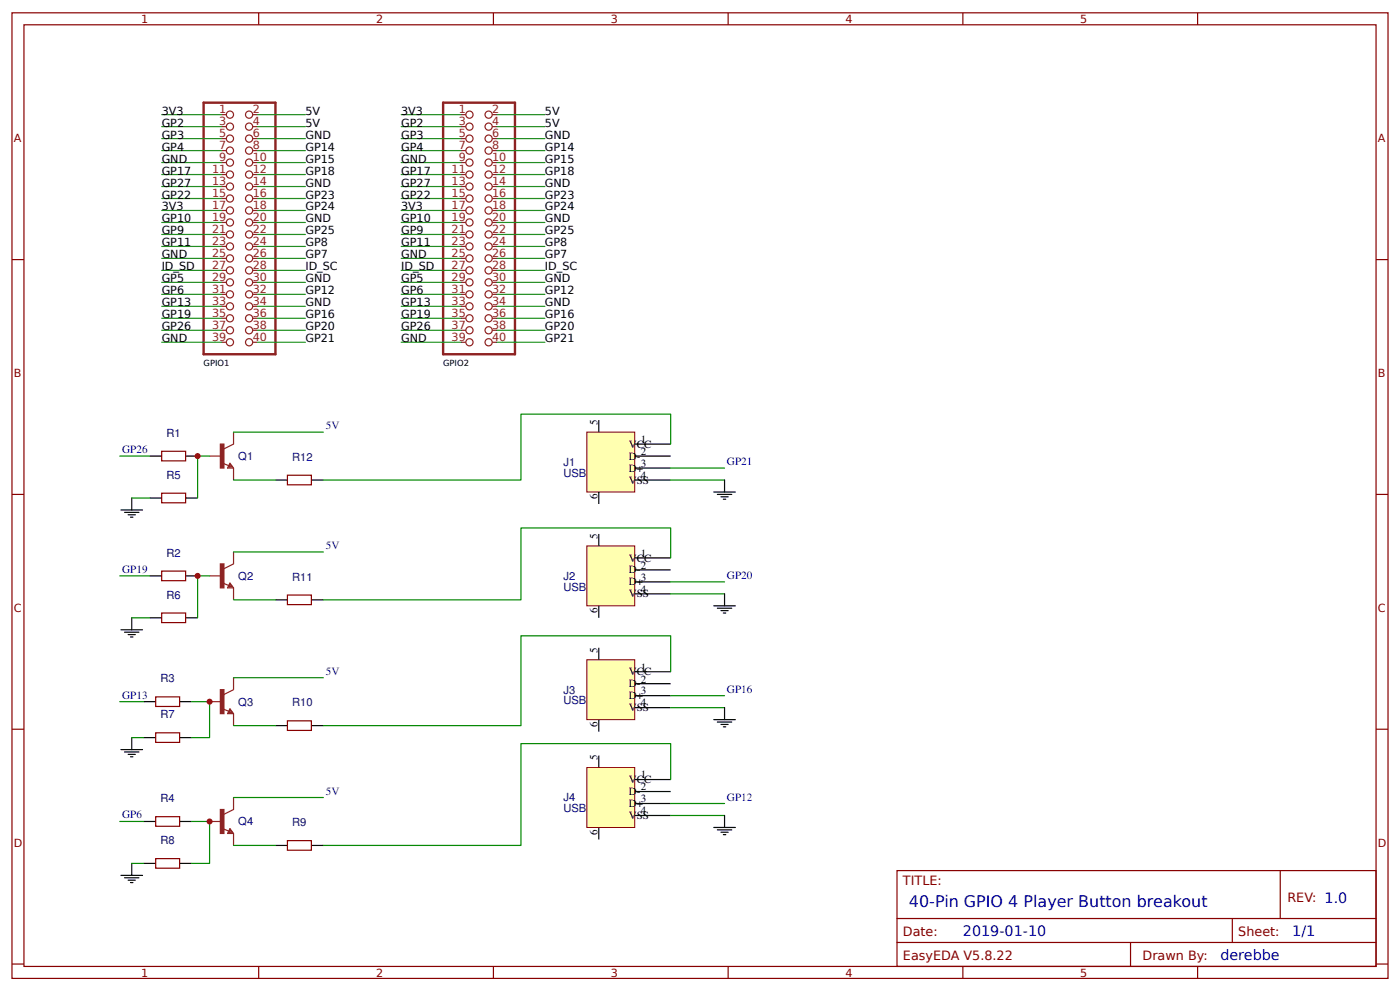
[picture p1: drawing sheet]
<svg xmlns="http://www.w3.org/2000/svg" width="309mm" height="219mm" viewBox="0 0 309 219" stroke-linecap="round" stroke-linejoin="round" font-family="sans-serif">
<g fill="none" stroke="#800" stroke-width=".26">
<path d="M2.6 2.8h304.1v213.3h-304.1zM5.3 5.5h298.7v207.9h-298.7zM57.1 2.8v2.7M109 2.8v2.7M160.9 2.8v2.7M212.7 2.8v2.7M264.6 2.8v2.7M2.6 57.3h2.7M304 57.3h2.7M35.7 99.7h5.3v2.1h-5.3zM2.6 109.2h2.7M35.7 108.9h5.3v2.1h-5.3z"/>
<path d="M63.5 105h5.3v2.1h-5.3zM304 109.2h2.7M35.7 126.1h5.3v2.1h-5.3zM35.7 135.4h5.3v2.1h-5.3zM63.5 131.4h5.3v2.1h-5.3zM34.4 153.9h5.3v2.1h-5.3zM63.5 159.2h5.3v2.1h-5.3zM2.6 161.1h2.7M34.4 161.8h5.3v2.2h-5.3zM304 161.1h2.7M34.4 180.4h5.3v2.1h-5.3zM34.4 189.6h5.3v2.1h-5.3z"/>
<path d="M63.5 185.7h5.3v2.1h-5.3zM198.2 192.3h105.8v21.1h-105.8zM282.8 192.3v10.6M2.6 212.9h2.7M57.1 213.4v2.7M109 213.4v2.7M160.9 213.4v2.7M198.2 202.9h105.8M198.2 208.1h105.8M212.7 213.4v2.7M249.8 208.1v5.3M264.6 213.4v2.7"/>
<path d="M272.3 202.9v5.2M304 212.9h2.7"/>
</g>
<g fill="none" stroke="#8d2323" stroke-width=".26">
<path d="M51.6 95.4v2.7l-2.1 1M46.3 100.7h2.6M49.2 102.3l1.3 .5M50.8 102.3l.8 1.1h-1.3zM50.8 102.6l.5 .5h-.8zM50.8 102.8v.3M51.6 103.4v2.6M46.3 127.2h2.6M49.2 128.8l1.3 .5M50.8 129.3v.3M50.8 128.8l.8 1h-1.3zM50.8 129l.5 .6h-.8z"/>
<path d="M51.6 121.9v2.6l-2.1 1.1M51.6 129.8v2.7M46.3 155h2.6M49.2 156.6l1.3 .5M50.8 157.1v.2M50.8 156.6l.8 1h-1.3zM50.8 156.8l.5 .5h-.8zM51.6 149.7v2.6l-2.1 1.1M51.6 157.6v2.7M51.6 176.1v2.7l-2.1 1M46.3 181.4h2.6M49.2 183l1.3 .5"/>
<path d="M50.8 183.5v.3M50.8 183l.8 1.1h-1.3zM50.8 183.3l.5 .5h-.8zM51.6 184.1v2.6"/>
</g>
<g fill="#8d2323" stroke="#8d2323" stroke-width=".26">
<path d="M48.7 98.1h.8v5.3h-.8z"/>
<path d="M48.7 124.5h.8v5.3h-.8z"/>
<path d="M48.7 152.3h.8v5.3h-.8z"/>
<path d="M48.7 178.8h.8v5.3h-.8z"/>
</g>
<g fill="none" stroke="#000" stroke-width=".26">
<path d="M26.7 112.6h4.8M27.5 113.2h3.2M28.3 113.7h1.6M28.8 114.2h.6M29.1 110v2.6M33.1 100.7h2.6M33.1 110h2.6M41 100.7h2.7M41 110h2.7M60.9 106h2.6M68.8 106h2.6M26.7 139.1h4.8"/>
<path d="M27.5 139.6h3.2M29.1 136.4v2.7M33.1 127.2h2.6M33.1 136.4h2.6M41 127.2h2.7M41 136.4h2.7M60.9 132.5h2.6M68.8 132.5h2.6M28.3 140.1h1.6M28.8 140.7h.6M31.7 155h2.7M39.7 155h2.6"/>
<path d="M26.7 165.5h4.8M27.5 166.1h3.2M28.3 166.6h1.6M28.8 167.1h.6M29.1 162.9v2.6M31.7 162.9h2.7M39.7 162.9h2.6M60.9 160.3h2.6M68.8 160.3h2.6M26.7 193.3h4.8M27.5 193.9h3.2M28.3 194.4h1.6"/>
<path d="M28.8 194.9h.6M29.1 190.7v2.6M31.7 181.4h2.7M31.7 190.7h2.7M39.7 181.4h2.6M39.7 190.7h2.6M60.9 186.7h2.6M68.8 186.7h2.6"/>
</g>
<g fill="none" stroke="#080" stroke-width=".26">
<path d="M26.5 100.7h6.6M29.1 110h4M46.3 100.7h-2.6v9.3M51.6 106h9.3M26.5 127.2h6.6M29.1 136.4h4M46.3 127.2h-2.6v9.2M51.6 132.5h9.3M26.5 155h5.2M42.3 155h4v7.9h-4M29.1 162.9h2.6M51.6 160.3h9.3"/>
<path d="M26.5 181.4h5.2M29.1 190.7h2.6M42.3 181.4h4v9.3h-4M51.6 186.7h9.3"/>
</g>
<path d="M129.6 95.4h10.6v13.3h-10.6z" fill="#ffffb0" stroke="#800000" stroke-width=".22"/>
<path d="M132.3 92.8v2.6M140.2 98.1h8M132.3 108.7v2.6M140.2 100.7h8M140.2 103.4h8M140.2 106h8" fill="none" stroke="#000" stroke-width=".26"/>
<path d="M129.6 120.6h10.6v13.2h-10.6z" fill="#ffffb0" stroke="#800000" stroke-width=".22"/>
<path d="M132.3 117.9v2.7M132.3 133.8v2.6M140.2 123.2h8M140.2 125.9h8M140.2 128.5h8M140.2 131.2h8" fill="none" stroke="#000" stroke-width=".26"/>
<path d="M129.6 145.7h10.6v13.2h-10.6z" fill="#ffffb0" stroke="#800000" stroke-width=".22"/>
<path d="M132.3 143.1v2.6M132.3 158.9v2.7M140.2 148.4h8M140.2 151h8M140.2 153.6h8M140.2 156.3h8" fill="none" stroke="#000" stroke-width=".26"/>
<path d="M129.6 169.5h10.6v13.2h-10.6z" fill="#ffffb0" stroke="#800000" stroke-width=".22"/>
<g fill="none" stroke="#000" stroke-width=".26">
<path d="M157.7 108.7h4.8M158.5 109.2h3.2M159.3 109.7h1.6M159.8 110.3h.5M160.1 106v2.7M157.7 133.8h4.8M158.5 134.3h3.2M159.3 134.9h1.6M159.8 135.4h.5M160.1 131.2v2.6M157.7 158.9h4.8M158.5 159.5h3.2"/>
<path d="M159.3 160h1.6M160.1 156.3v2.6M132.3 166.9v2.6M140.2 172.2h8M140.2 174.8h8M140.2 177.5h8M159.8 160.5h.5M132.3 182.7v2.7M140.2 180.1h8M157.7 182.7h4.8M158.5 183.3h3.2M159.3 183.8h1.6"/>
<path d="M159.8 184.3h.5M160.1 180.1v2.6"/>
</g>
<g fill="none" stroke="#080" stroke-width=".26">
<path d="M51.6 95.4h19.8M148.2 98.1v-6.6h-33.1v14.5h-43.7M148.2 106h11.9M148.2 103.4h11.9M51.6 121.9h19.8M148.2 123.2v-6.6h-33.1v15.9h-43.7M148.2 131.2h11.9M148.2 128.5h11.9M51.6 149.7h19.8M148.2 148.4v-8h-33.1v19.9h-43.7M148.2 156.3h11.9M148.2 153.6h11.9"/>
<path d="M51.6 176.1h19.8M148.2 172.2v-8h-33.1v22.5h-43.7M148.2 177.5h11.9M148.2 180.1h11.9"/>
</g>
<path d="M45 22.7h15.9v55.5h-15.9zM97.9 22.7h15.9v55.5h-15.9z" fill="none" stroke="#8d2323" stroke-width=".53"/>
<g fill="none" stroke="#8d2323" stroke-width=".26">
<path d="M48.9 25.3h1.1M48.9 28h1.1M48.9 30.6h1.1M48.9 33.3h1.1M48.9 35.9h1.1M48.9 38.5h1.1M55.8 25.3h1.1M55.8 28h1.1M55.8 30.6h1.1M55.8 33.3h1.1M55.8 35.9h1.1M55.8 38.5h1.1"/>
<path d="M101.9 25.3h1M101.9 28h1M101.9 30.6h1M101.9 33.3h1M101.9 35.9h1M101.9 38.5h1M108.7 25.3h1.1M108.7 28h1.1M108.7 30.6h1.1M108.7 33.3h1.1M108.7 35.9h1.1M108.7 38.5h1.1"/>
<path d="M48.9 41.2h1.1M48.9 43.8h1.1M48.9 46.5h1.1M48.9 49.1h1.1M48.9 51.8h1.1M48.9 54.4h1.1M48.9 57.1h1.1M48.9 59.7h1.1M55.8 41.2h1.1M55.8 43.8h1.1M55.8 46.5h1.1M55.8 49.1h1.1"/>
<path d="M55.8 51.8h1.1M55.8 54.4h1.1M55.8 57.1h1.1M55.8 59.7h1.1M101.9 41.2h1M101.9 43.8h1M101.9 46.5h1M101.9 49.1h1M101.9 51.8h1M101.9 54.4h1M101.9 57.1h1M101.9 59.7h1"/>
<path d="M108.7 41.2h1.1M108.7 43.8h1.1M108.7 46.5h1.1M108.7 49.1h1.1M108.7 51.8h1.1M108.7 54.4h1.1M108.7 57.1h1.1M108.7 59.7h1.1M48.9 62.4h1.1M48.9 65h1.1M48.9 67.7h1.1M48.9 70.3h1.1"/>
<path d="M48.9 72.9h1.1M48.9 75.6h1.1M55.8 62.4h1.1M55.8 65h1.1M55.8 67.7h1.1M55.8 70.3h1.1M55.8 72.9h1.1M55.8 75.6h1.1M101.9 62.4h1M101.9 65h1M101.9 67.7h1M101.9 70.3h1"/>
<path d="M101.9 72.9h1M101.9 75.6h1M108.7 62.4h1.1M108.7 65h1.1M108.7 67.7h1.1M108.7 70.3h1.1M108.7 72.9h1.1M108.7 75.6h1.1"/>
<circle cx="50.8" cy="30.6" r=".79"/>
<circle cx="50.8" cy="38.5" r=".79"/>
<circle cx="50.8" cy="33.3" r=".79"/>
<circle cx="50.8" cy="28" r=".79"/>
<circle cx="50.8" cy="25.3" r=".79"/>
<circle cx="50.8" cy="35.9" r=".79"/>
<circle cx="55" cy="38.5" r=".79"/>
<circle cx="55" cy="33.3" r=".79"/>
<circle cx="55" cy="28" r=".79"/>
<circle cx="55" cy="30.6" r=".79"/>
<circle cx="55" cy="35.9" r=".79"/>
<circle cx="55" cy="25.3" r=".79"/>
<circle cx="103.7" cy="30.6" r=".79"/>
<circle cx="103.7" cy="38.5" r=".79"/>
<circle cx="103.7" cy="28" r=".79"/>
<circle cx="103.7" cy="33.3" r=".79"/>
<circle cx="103.7" cy="25.3" r=".79"/>
<circle cx="103.7" cy="35.9" r=".79"/>
<circle cx="107.9" cy="30.6" r=".79"/>
<circle cx="107.9" cy="38.5" r=".79"/>
<circle cx="107.9" cy="33.3" r=".79"/>
<circle cx="107.9" cy="25.3" r=".79"/>
<circle cx="107.9" cy="28" r=".79"/>
<circle cx="107.9" cy="35.9" r=".79"/>
<circle cx="50.8" cy="43.8" r=".79"/>
<circle cx="50.8" cy="41.2" r=".79"/>
<circle cx="50.8" cy="54.4" r=".79"/>
<circle cx="50.8" cy="59.7" r=".79"/>
<circle cx="50.8" cy="57.1" r=".79"/>
<circle cx="50.8" cy="51.8" r=".79"/>
<circle cx="50.8" cy="49.1" r=".79"/>
<circle cx="50.8" cy="46.5" r=".79"/>
<circle cx="55" cy="41.2" r=".79"/>
<circle cx="55" cy="43.8" r=".79"/>
<circle cx="55" cy="49.1" r=".79"/>
<circle cx="55" cy="51.8" r=".79"/>
<circle cx="55" cy="46.5" r=".79"/>
<circle cx="55" cy="54.4" r=".79"/>
<circle cx="55" cy="57.1" r=".79"/>
<circle cx="55" cy="59.7" r=".79"/>
<circle cx="103.7" cy="41.2" r=".79"/>
<circle cx="103.7" cy="43.8" r=".79"/>
<circle cx="103.7" cy="59.7" r=".79"/>
<circle cx="103.7" cy="57.1" r=".79"/>
<circle cx="103.7" cy="51.8" r=".79"/>
<circle cx="103.7" cy="46.5" r=".79"/>
<circle cx="103.7" cy="54.4" r=".79"/>
<circle cx="103.7" cy="49.1" r=".79"/>
<circle cx="107.9" cy="43.8" r=".79"/>
<circle cx="107.9" cy="41.2" r=".79"/>
<circle cx="107.9" cy="51.8" r=".79"/>
<circle cx="107.9" cy="59.7" r=".79"/>
<circle cx="107.9" cy="54.4" r=".79"/>
<circle cx="107.9" cy="46.5" r=".79"/>
<circle cx="107.9" cy="49.1" r=".79"/>
<circle cx="107.9" cy="57.1" r=".79"/>
<circle cx="50.8" cy="67.7" r=".79"/>
<circle cx="50.8" cy="62.4" r=".79"/>
<circle cx="50.8" cy="75.6" r=".79"/>
<circle cx="50.8" cy="65" r=".79"/>
<circle cx="50.8" cy="72.9" r=".79"/>
<circle cx="50.8" cy="70.3" r=".79"/>
<circle cx="55" cy="75.6" r=".79"/>
<circle cx="55" cy="65" r=".79"/>
<circle cx="55" cy="62.4" r=".79"/>
<circle cx="55" cy="67.7" r=".79"/>
<circle cx="55" cy="70.3" r=".79"/>
<circle cx="55" cy="72.9" r=".79"/>
<circle cx="103.7" cy="67.7" r=".79"/>
<circle cx="103.7" cy="70.3" r=".79"/>
<circle cx="103.7" cy="75.6" r=".79"/>
<circle cx="103.7" cy="65" r=".79"/>
<circle cx="103.7" cy="72.9" r=".79"/>
<circle cx="103.7" cy="62.4" r=".79"/>
<circle cx="107.9" cy="72.9" r=".79"/>
<circle cx="107.9" cy="67.7" r=".79"/>
<circle cx="107.9" cy="70.3" r=".79"/>
<circle cx="107.9" cy="75.6" r=".79"/>
<circle cx="107.9" cy="65" r=".79"/>
<circle cx="107.9" cy="62.4" r=".79"/>
</g>
<g fill="none" stroke="#238d23" stroke-width=".26">
<path d="M35.7 35.9h13.2M35.7 30.6h13.2M35.7 25.3h13.2M35.7 38.5h13.2M35.7 33.3h13.2M35.7 28h13.2M56.9 35.9h10.6M56.9 30.6h10.6M56.9 25.3h10.6M56.9 38.5h10.6M56.9 33.3h10.6M56.9 28h10.6"/>
<path d="M88.6 35.9h13.3M88.6 30.6h13.3M88.6 25.3h13.3M88.6 38.5h13.3M88.6 33.3h13.3M88.6 28h13.3M109.8 35.9h10.6M109.8 30.6h10.6M109.8 25.3h10.6M109.8 38.5h10.6M109.8 33.3h10.6M109.8 28h10.6"/>
<path d="M35.7 57.1h13.2M35.7 41.2h13.2M35.7 49.1h13.2M35.7 59.7h13.2M35.7 46.5h13.2M35.7 54.4h13.2M35.7 51.8h13.2M35.7 43.8h13.2M56.9 57.1h10.6M56.9 41.2h10.6M56.9 49.1h10.6M56.9 59.7h10.6"/>
<path d="M56.9 46.5h10.6M56.9 54.4h10.6M56.9 51.8h10.6M56.9 43.8h10.6M88.6 57.1h13.3M88.6 41.2h13.3M88.6 49.1h13.3M88.6 59.7h13.3M88.6 46.5h13.3M88.6 54.4h13.3M88.6 51.8h13.3M88.6 43.8h13.3"/>
<path d="M109.8 57.1h10.6M109.8 41.2h10.6M109.8 49.1h10.6M109.8 59.7h10.6M109.8 46.5h10.6M109.8 54.4h10.6M109.8 51.8h10.6M109.8 43.8h10.6M35.7 75.6h13.2M35.7 62.4h13.2M35.7 67.7h13.2M35.7 70.3h13.2"/>
<path d="M35.7 72.9h13.2M35.7 65h13.2M56.9 75.6h10.6M56.9 62.4h10.6M56.9 67.7h10.6M56.9 70.3h10.6M56.9 72.9h10.6M56.9 65h10.6M88.6 75.6h13.3M88.6 62.4h13.3M88.6 67.7h13.3M88.6 70.3h13.3"/>
<path d="M88.6 72.9h13.3M88.6 65h13.3M109.8 75.6h10.6M109.8 62.4h10.6M109.8 67.7h10.6M109.8 70.3h10.6M109.8 72.9h10.6M109.8 65h10.6"/>
</g>
<g fill="#c00">
<circle cx="43.7" cy="100.7" r=".66"/>
<circle cx="46.3" cy="181.4" r=".66"/>
<circle cx="46.3" cy="155" r=".66"/>
<circle cx="43.7" cy="127.2" r=".66"/>
</g>
<text font-size="3.5" fill="#00f" x="200.8" y="200.2">40-Pin GPIO 4 Player Button breakout</text>
<g font-size="3.2" fill="#00f">
<text x="212.7" y="206.8">2019-01-10</text>
<text x="285.5" y="206.8">1/1</text>
<text x="269.6" y="212.1">derebbe</text>
</g>
<g font-size="2.8" fill="#800">
<text x="199.5" y="195.4">TITLE:</text>
<text x="284.4" y="199.2">REV: 1.0</text>
<text x="199.5" y="206.8">Date:</text>
<text x="273.6" y="206.8">Sheet:</text>
<text x="199.5" y="212.1">EasyEDA V5.8.22</text>
<text x="252.4" y="212.1">Drawn By:</text>
</g>
<g font-size="2.5" fill="#800">
<text x="31.2" y="5.1">1</text>
<text x="83.1" y="5.1">2</text>
<text x="134.9" y="5.1">3</text>
<text x="186.8" y="5.1">4</text>
<text x="238.7" y="5.1">5</text>
<text x="3" y="31.4">A</text>
<text x="304.4" y="31.4">A</text>
<text x="3" y="83.3">B</text>
<text x="304.4" y="83.3">B</text>
<text x="3" y="135.1">C</text>
<text x="304.4" y="135.1">C</text>
<text x="3" y="187">D</text>
<text x="304.4" y="187">D</text>
<text x="31.2" y="215.7">1</text>
<text x="83.1" y="215.7">2</text>
<text x="134.9" y="215.7">3</text>
<text x="186.8" y="215.7">4</text>
<text x="238.7" y="215.7">5</text>
</g>
<g font-size="2.5">
<text x="35.7" y="25.3">3V3</text>
<text x="35.7" y="28">GP2</text>
<text x="67.5" y="25.3">5V</text>
<text x="67.5" y="28">5V</text>
<text x="88.6" y="25.3">3V3</text>
<text x="88.6" y="28">GP2</text>
<text x="120.4" y="25.3">5V</text>
<text x="120.4" y="28">5V</text>
<text x="35.7" y="35.9">GND</text>
<text x="35.7" y="33.3">GP4</text>
<text x="35.7" y="30.6">GP3</text>
<text x="67.5" y="30.6">GND</text>
<text x="67.5" y="33.3">GP14</text>
<text x="67.5" y="35.9">GP15</text>
<text x="88.6" y="35.9">GND</text>
<text x="88.6" y="33.3">GP4</text>
<text x="88.6" y="30.6">GP3</text>
<text x="120.4" y="30.6">GND</text>
<text x="120.4" y="33.3">GP14</text>
<text x="120.4" y="35.9">GP15</text>
<text x="35.7" y="38.5">GP17</text>
<text x="35.7" y="41.2">GP27</text>
<text x="67.5" y="41.2">GND</text>
<text x="67.5" y="38.5">GP18</text>
<text x="88.6" y="38.5">GP17</text>
<text x="88.6" y="41.2">GP27</text>
<text x="120.4" y="41.2">GND</text>
<text x="120.4" y="38.5">GP18</text>
<text x="35.7" y="46.5">3V3</text>
<text x="35.7" y="43.8">GP22</text>
<text x="67.5" y="43.8">GP23</text>
<text x="67.5" y="46.5">GP24</text>
<text x="88.6" y="46.5">3V3</text>
<text x="88.6" y="43.8">GP22</text>
<text x="120.4" y="43.8">GP23</text>
<text x="120.4" y="46.5">GP24</text>
<text x="35.7" y="49.1">GP10</text>
<text x="35.7" y="51.8">GP9</text>
<text x="67.5" y="49.1">GND</text>
<text x="67.5" y="51.8">GP25</text>
<text x="88.6" y="49.1">GP10</text>
<text x="88.6" y="51.8">GP9</text>
<text x="120.4" y="49.1">GND</text>
<text x="120.4" y="51.8">GP25</text>
<text x="35.7" y="57.1">GND</text>
<text x="35.7" y="54.4">GP11</text>
<text x="35.7" y="59.7">ID_SD</text>
<text x="67.5" y="59.7">ID_SC</text>
<text x="67.5" y="57.1">GP7</text>
<text x="67.5" y="54.4">GP8</text>
<text x="88.6" y="57.1">GND</text>
<text x="88.6" y="54.4">GP11</text>
<text x="88.6" y="59.7">ID_SD</text>
<text x="120.4" y="59.7">ID_SC</text>
<text x="120.4" y="57.1">GP7</text>
<text x="120.4" y="54.4">GP8</text>
<text x="35.7" y="62.4">GP5</text>
<text x="35.7" y="65">GP6</text>
<text x="67.5" y="62.4">GND</text>
<text x="67.5" y="65">GP12</text>
<text x="88.6" y="62.4">GP5</text>
<text x="88.6" y="65">GP6</text>
<text x="120.4" y="62.4">GND</text>
<text x="120.4" y="65">GP12</text>
<text x="35.7" y="70.3">GP19</text>
<text x="35.7" y="67.7">GP13</text>
<text x="67.5" y="67.7">GND</text>
<text x="67.5" y="70.3">GP16</text>
<text x="88.6" y="70.3">GP19</text>
<text x="88.6" y="67.7">GP13</text>
<text x="120.4" y="67.7">GND</text>
<text x="120.4" y="70.3">GP16</text>
<text x="35.7" y="75.6">GND</text>
<text x="35.7" y="72.9">GP26</text>
<text x="67.5" y="72.9">GP20</text>
<text x="67.5" y="75.6">GP21</text>
<text x="88.6" y="75.6">GND</text>
<text x="88.6" y="72.9">GP26</text>
<text x="120.4" y="72.9">GP20</text>
<text x="120.4" y="75.6">GP21</text>
</g>
<g font-size="2.5" fill="#8d2323">
<text x="48.4" y="25.1">1</text>
<text x="48.4" y="27.7">3</text>
<text x="55.8" y="25.1">2</text>
<text x="55.8" y="27.7">4</text>
<text x="101.4" y="25.1">1</text>
<text x="101.4" y="27.7">3</text>
<text x="108.7" y="25.1">2</text>
<text x="108.7" y="27.7">4</text>
<text x="48.4" y="30.3">5</text>
<text x="48.4" y="33">7</text>
<text x="48.4" y="35.6">9</text>
<text x="55.8" y="30.3">6</text>
<text x="55.8" y="33">8</text>
<text x="55.8" y="35.6">10</text>
<text x="101.4" y="30.3">5</text>
<text x="101.4" y="33">7</text>
<text x="101.4" y="35.6">9</text>
<text x="108.7" y="30.3">6</text>
<text x="108.7" y="33">8</text>
<text x="108.7" y="35.6">10</text>
<text x="46.9" y="38.3">11</text>
<text x="46.9" y="40.9">13</text>
<text x="55.8" y="38.3">12</text>
<text x="55.8" y="40.9">14</text>
<text x="99.8" y="38.3">11</text>
<text x="99.8" y="40.9">13</text>
<text x="108.7" y="38.3">12</text>
<text x="108.7" y="40.9">14</text>
<text x="46.9" y="43.6">15</text>
<text x="46.9" y="46.2">17</text>
<text x="55.8" y="43.6">16</text>
<text x="55.8" y="46.2">18</text>
<text x="99.8" y="43.6">15</text>
<text x="99.8" y="46.2">17</text>
<text x="108.7" y="43.6">16</text>
<text x="108.7" y="46.2">18</text>
<text x="46.9" y="48.9">19</text>
<text x="46.9" y="51.5">21</text>
<text x="55.8" y="48.9">20</text>
<text x="55.8" y="51.5">22</text>
<text x="99.8" y="48.9">19</text>
<text x="99.8" y="51.5">21</text>
<text x="108.7" y="48.9">20</text>
<text x="108.7" y="51.5">22</text>
<text x="46.9" y="54.2">23</text>
<text x="46.9" y="56.8">25</text>
<text x="46.9" y="59.5">27</text>
<text x="55.8" y="54.2">24</text>
<text x="55.8" y="56.8">26</text>
<text x="55.8" y="59.5">28</text>
<text x="99.8" y="54.2">23</text>
<text x="99.8" y="56.8">25</text>
<text x="99.8" y="59.5">27</text>
<text x="108.7" y="54.2">24</text>
<text x="108.7" y="56.8">26</text>
<text x="108.7" y="59.5">28</text>
<text x="46.9" y="62.1">29</text>
<text x="46.9" y="64.7">31</text>
<text x="55.8" y="62.1">30</text>
<text x="55.8" y="64.7">32</text>
<text x="99.8" y="62.1">29</text>
<text x="99.8" y="64.7">31</text>
<text x="108.7" y="62.1">30</text>
<text x="108.7" y="64.7">32</text>
<text x="46.9" y="67.4">33</text>
<text x="46.9" y="70">35</text>
<text x="55.8" y="67.4">34</text>
<text x="55.8" y="70">36</text>
<text x="99.8" y="67.4">33</text>
<text x="99.8" y="70">35</text>
<text x="108.7" y="67.4">34</text>
<text x="108.7" y="70">36</text>
<text x="46.9" y="72.7">37</text>
<text x="46.9" y="75.3">39</text>
<text x="55.8" y="72.7">38</text>
<text x="55.8" y="75.3">40</text>
<text x="99.8" y="72.7">37</text>
<text x="99.8" y="75.3">39</text>
<text x="108.7" y="72.7">38</text>
<text x="108.7" y="75.3">40</text>
</g>
<g font-size="2.5" fill="#00f">
<text x="72" y="94.8">5V</text>
<text x="27" y="100.1">GP26</text>
<text x="160.6" y="102.7">GP21</text>
<text x="72" y="121.2">5V</text>
<text x="27" y="126.5">GP19</text>
<text x="160.6" y="127.8">GP20</text>
<text x="72" y="149">5V</text>
<text x="27" y="154.3">GP13</text>
<text x="160.6" y="153">GP16</text>
<text x="72" y="175.5">5V</text>
<text x="160.6" y="176.8">GP12</text>
<text x="27" y="180.8">GP6</text>
</g>
<g font-size="2.5" fill="#000080">
<text x="36.8" y="96.5">R1</text>
<text x="52.7" y="101.6">Q1</text>
<text x="64.5" y="101.8">R12</text>
<text x="36.8" y="105.7">R5</text>
<text x="124.5" y="105.3">USB</text>
<text x="124.5" y="102.9">J1</text>
<text x="36.8" y="122.9">R2</text>
<text x="52.7" y="128.1">Q2</text>
<text x="64.5" y="128.2">R11</text>
<text x="124.5" y="130.4">USB</text>
<text x="124.5" y="128.1">J2</text>
<text x="36.8" y="132.2">R6</text>
<text x="35.4" y="150.7">R3</text>
<text x="52.7" y="155.8">Q3</text>
<text x="124.5" y="155.6">USB</text>
<text x="124.5" y="153.2">J3</text>
<text x="35.4" y="158.7">R7</text>
<text x="64.5" y="156">R10</text>
<text x="35.4" y="177.2">R4</text>
<text x="124.5" y="179.4">USB</text>
<text x="124.5" y="177">J4</text>
<text x="52.7" y="182.3">Q4</text>
<text x="64.5" y="182.5">R9</text>
<text x="35.4" y="186.4">R8</text>
</g>
<g font-size="2.4">
<text x="132" y="93.8" transform="rotate(-90 132 93.8)">5</text>
<text x="138.9" y="98.9">VCC</text>
<text x="138.9" y="101.5">D-</text>
<text x="141.6" y="97.8">1</text>
<text x="141.6" y="100.5">2</text>
<text x="138.9" y="104.2">D+</text>
<text x="138.9" y="106.8">VSS</text>
<text x="141.6" y="103.1">3</text>
<text x="141.6" y="105.8">4</text>
<text x="132" y="110.3" transform="rotate(-90 132 110.3)">6</text>
<text x="132" y="119" transform="rotate(-90 132 119)">5</text>
<text x="138.9" y="124">VCC</text>
<text x="141.6" y="123">1</text>
<text x="141.6" y="125.6">2</text>
<text x="138.9" y="126.7">D-</text>
<text x="138.9" y="129.3">D+</text>
<text x="138.9" y="131.9">VSS</text>
<text x="141.6" y="128.2">3</text>
<text x="141.6" y="130.9">4</text>
<text x="132" y="135.4" transform="rotate(-90 132 135.4)">6</text>
<text x="132" y="144.1" transform="rotate(-90 132 144.1)">5</text>
<text x="138.9" y="149.1">VCC</text>
<text x="141.6" y="148.1">1</text>
<text x="138.9" y="151.8">D-</text>
<text x="138.9" y="154.4">D+</text>
<text x="141.6" y="150.7">2</text>
<text x="141.6" y="153.4">3</text>
<text x="132" y="160.5" transform="rotate(-90 132 160.5)">6</text>
<text x="138.9" y="157.1">VSS</text>
<text x="141.6" y="156">4</text>
<text x="132" y="167.9" transform="rotate(-90 132 167.9)">5</text>
<text x="138.9" y="173">VCC</text>
<text x="141.6" y="171.9">1</text>
<text x="138.9" y="175.6">D-</text>
<text x="138.9" y="178.2">D+</text>
<text x="141.6" y="174.5">2</text>
<text x="141.6" y="177.2">3</text>
<text x="141.6" y="179.8">4</text>
<text x="132" y="184.3" transform="rotate(-90 132 184.3)">6</text>
<text x="138.9" y="180.9">VSS</text>
</g>
<g font-size="1.9">
<text x="45" y="80.9">GPIO1</text>
<text x="97.9" y="80.9">GPIO2</text>
</g>
</svg>
